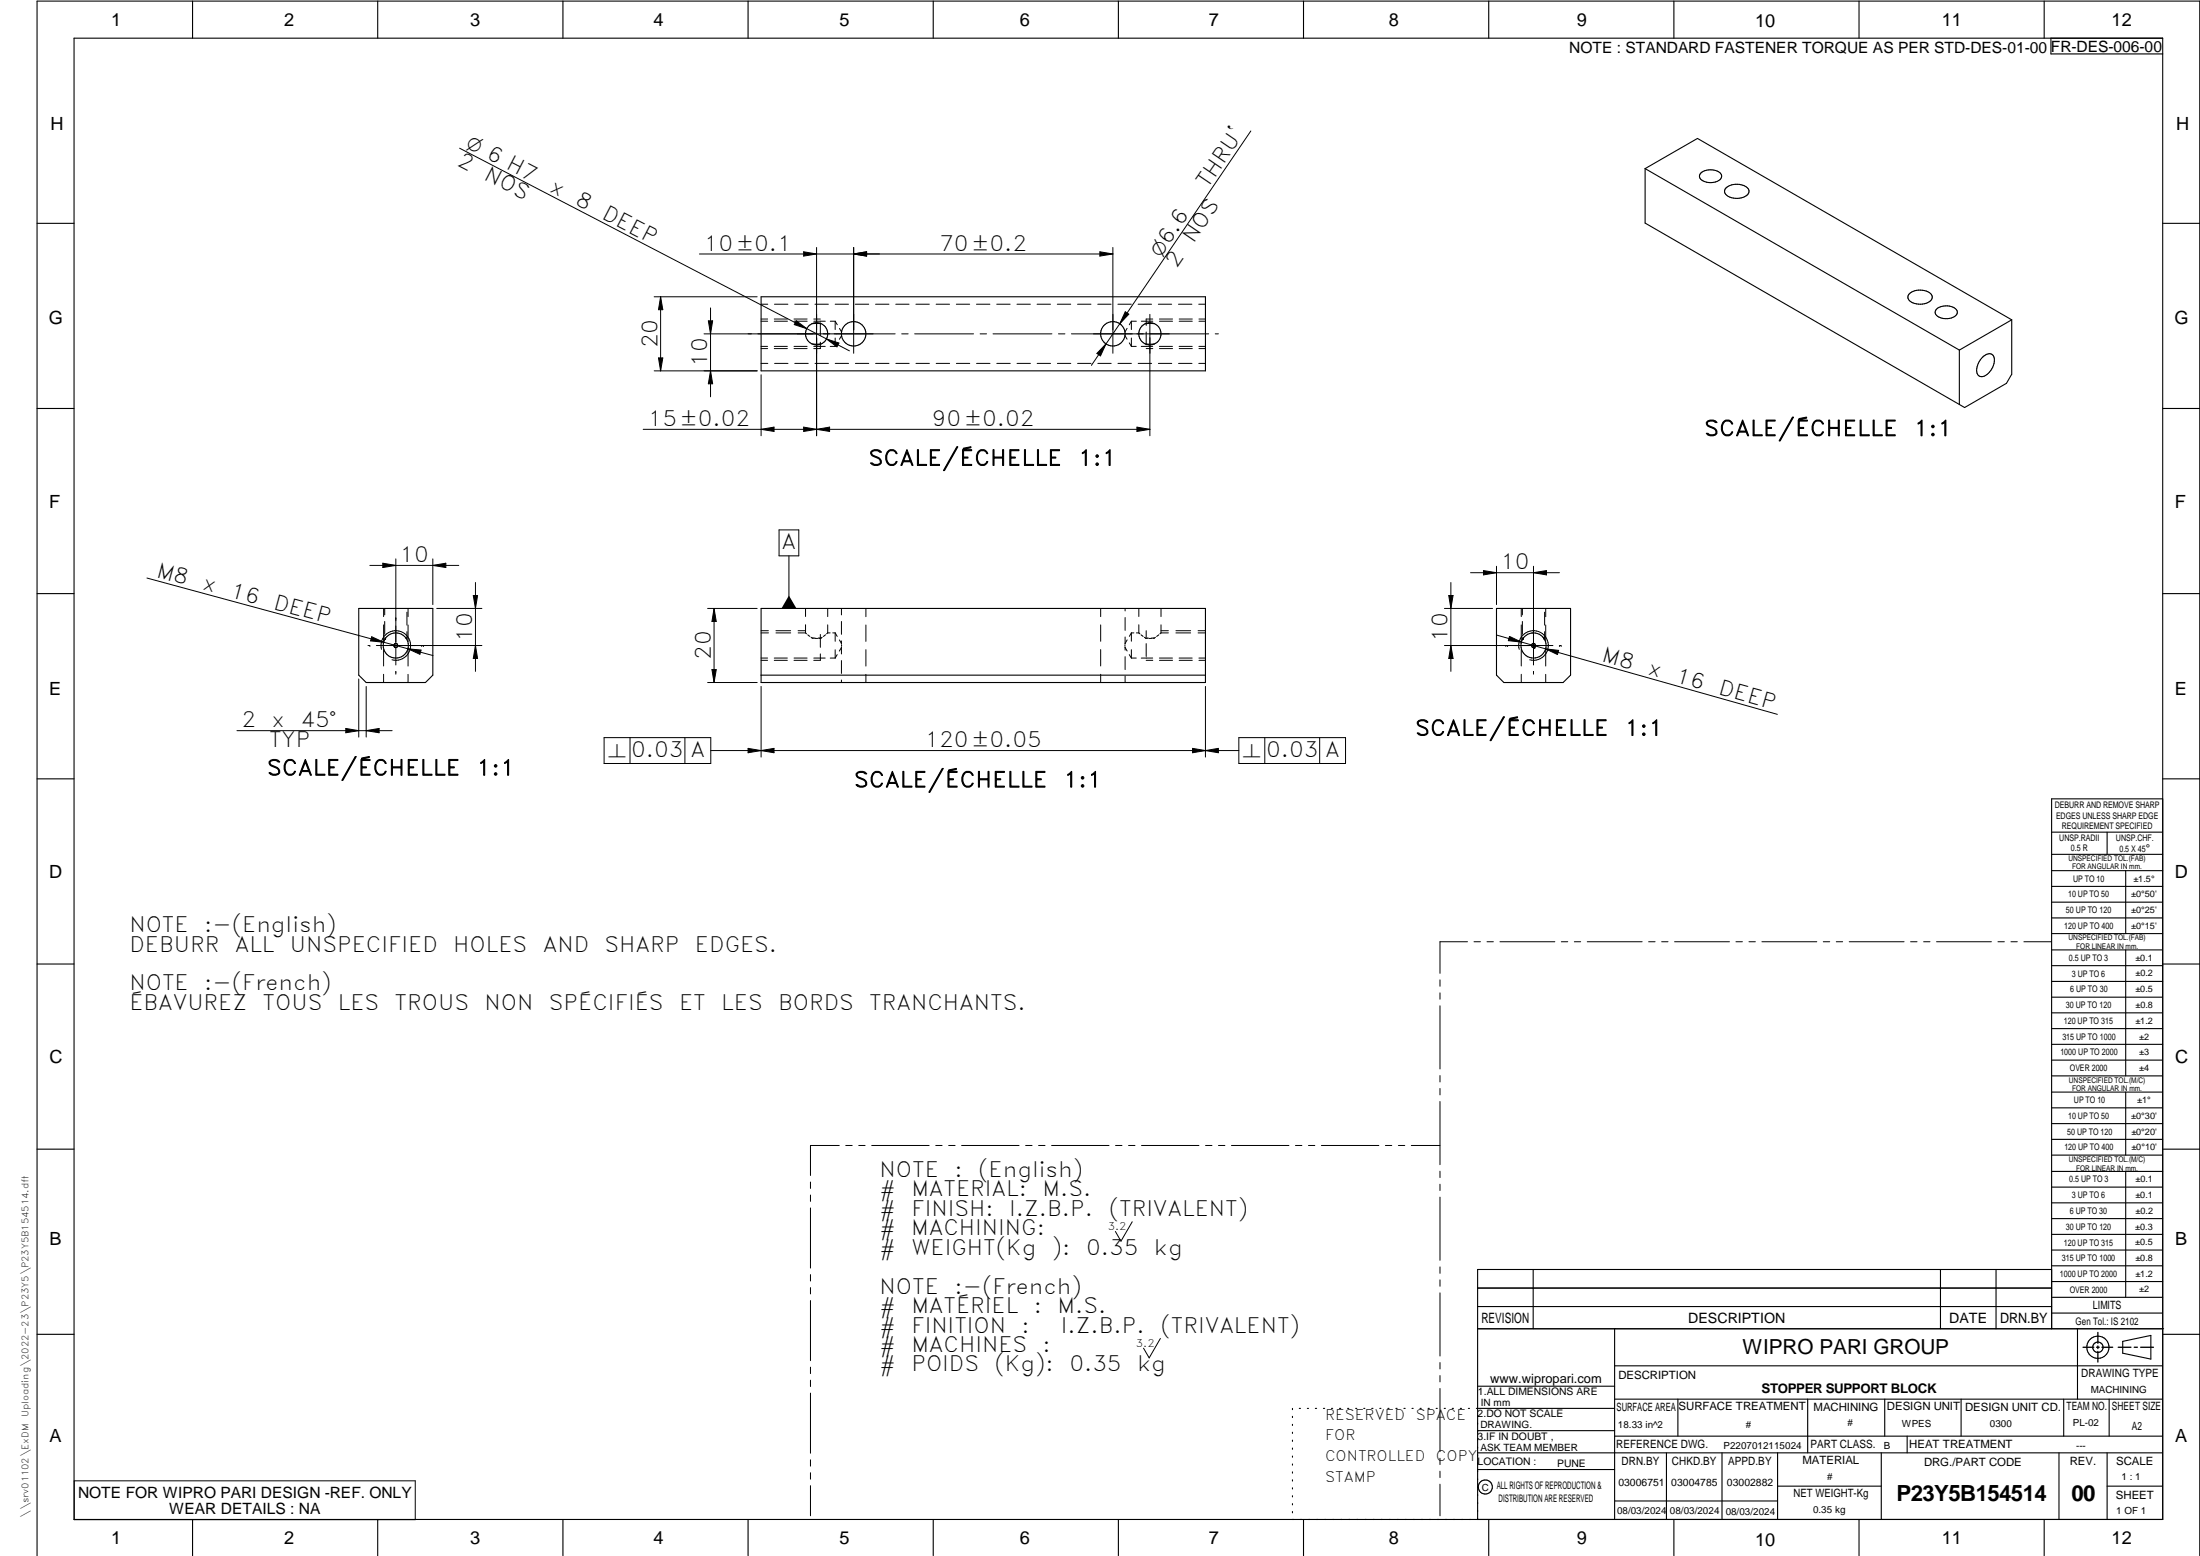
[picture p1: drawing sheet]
<svg xmlns="http://www.w3.org/2000/svg" width="594mm" height="420mm" viewBox="0 0 594 420" stroke-linecap="round" stroke-linejoin="round" font-family="sans-serif">
<g fill="none" stroke="#000" stroke-width=".3">
<path d="M20 10.3h564v400h-564zM52 .3v10M102 .3v10M152 .3v10M202 .3v10M252 .3v10M302 .3v10M352 .3v10M402 .3v10M452 .3v10M502 .3v10M552 .3v10"/>
<path d="M553.8 10.3v4.3h30.2M444.2 45.5l14.2-8.1 84.8 49M444.2 45.5l84.9 49M444.2 45.5v14.7l84.9 49M459.3 46.7a4.1 4.1 0 0 1 5.5 .4 1.63 1.63 0 0 1-1.5 2 3.7 3.7 0 0 1-4.3-1.2v-.6zM466.1 50.8a4.5 4.5 0 0 1 6.1 .4 1.75 1.75 0 0 1-1.6 2.1 4.1 4.1 0 0 1-4.9-1.3v-.6zM10 60.3h10M515.6 79.4a4.4 4.4 0 0 1 6.1 .4 1.75 1.75 0 0 1-1.6 2.1 4.1 4.1 0 0 1-4.9-1.4v-.6zM584 60.3h10M205.5 80.1h120v20h-120zM219.3 92.9h2.4M219.3 87.4h2.4"/>
<path d="M309.3 87.4h2.4M309.3 92.9h2.4M522.9 83.5a4 4 0 0 1 5.6 .4 1.65 1.65 0 0 1-1.6 2 3.7 3.7 0 0 1-4.3-1.3v-.6zM529.1 94.5v14.7M535.4 96.4a1.84 1.84 0 0 1 2.9-.3 4.5 4.5 0 0 1-3.2 5.6 1.74 1.74 0 0 1-1.2-2.6l.6-1.5zM543.2 86.4v14.6l-1.4 2.5-11.3 6.5-1.4-.8M543.2 86.4l-14.1 8.1M10 110.3h10M584 110.3h10M10 160.3h10M96.9 164.3h20v18l-2 2h-16l-2-2zM205.5 164.3h120v20h-120z"/>
<path d="M404.1 164.3h20v18l-2 2h-16l-2-2zM584 160.3h10M205.5 182.3h120M10 210.3h10M584 215.7h-30v143.1M584 210.3h10M554 230.7h30M554 224.7h30M554 235.1h30M554 239.4h30M569 224.7v6M574 235.1v17"/>
<path d="M554 243.6h30M554 247.9h30M554 252.1h30M554 256.5h30M574 256.5v34M10 260.3h10M554 260.8h30M554 265h30M554 269.3h30M554 273.5h30M554 277.7h30M584 260.3h10"/>
<path d="M554 282h30M554 286.3h30M554 290.5h30M554 294.9h30M554 299.1h30M574 294.9v17M10 310.3h10M554 303.4h30M554 307.7h30M554 311.9h30M554 316.3h30M574 316.3v34"/>
<path d="M584 310.3h10M554 320.5h30M554 324.8h30M554 329.1h30M554 333.3h30M554 337.5h30M399 358.8h185.3M399 352.8h155M399 347.8h155M414 342.8v16M436 358.8v51.5M524 342.8v16"/>
<path d="M539 342.8v16M554 342.8h-155v67.5M554 341.8h30M554 346.1h30M554 350.3h30M554 354.6h30M561 358.8v19M10 360.3h10M399 374.3h37M436 368.8h148M436 377.8h148M453.1 377.8v10"/>
<path d="M488.1 377.8v14.5M508.9 377.8v10M529.6 377.8v10M557.3 377.8v10M569.5 377.8v10M573.2 362.2l7.6-1.6v6.4l-7.6-1.6zM584 360.3h10M349 380.3v.3M349 382.4v.4M349 384.6v.3M349 386.7v.4M349 388.9v.3"/>
<path d="M349 391v.4M349 393.2v.3M349 395.3v.3M349 397.4v.4M349 399.6v.3M350.9 380.3h.3M353 380.3h.3M355.2 380.3h.3M357.4 380.3h.3M359.6 380.3h.3M361.7 380.3h.3M363.9 380.3h.3"/>
<path d="M366.1 380.3h.3M368.3 380.3h.3M370.4 380.3h.3M372.6 380.3h.3M374.8 380.3h.3M376.9 380.3h.4M379.1 380.3h.3M381.3 380.3h.3M383.4 380.3h.4M385.6 380.3h.4M387.8 380.3h.3M390 380.3h.3"/>
<path d="M392.1 380.3h.4M394.3 380.3h.4M396.5 380.3h.3M399 396.8h37M399 392.3h185M399 386.3h37M436 387.8h148M436 380.3h-37.3M450 392.3v18M465 392.3v18M480 392.3v18M508 392.3v18"/>
<path d="M515 387.8v4.5M556 392.3v18M569 392.3v18M52 410.3v9.8M102 410.3v9.8M152 410.3v9.8M202 410.3v9.8M252 410.3v9.8M302 410.3v9.8M349 401.7v.4M349 403.9v.3M349 406v.4"/>
<path d="M349 408.2v.3M352 410.3v9.8M402 410.3v9.8M436 405.3h44M452 410.3v9.8M480 401.3h28M502 410.3v9.8M552 410.3v9.8M569 401.3h15M10 420.1v-419.8h584v419.8"/>
<circle cx="220.5" cy="90.1" r="3"/>
<circle cx="230.5" cy="90.1" r="3.3"/>
<circle cx="300.5" cy="90.1" r="3.3"/>
<circle cx="310.5" cy="90.1" r="3"/>
<circle cx="106.8" cy="174.3" r=".54"/>
<circle cx="106.9" cy="174.3" r="3.4"/>
<circle cx="414.1" cy="174.3" r=".53"/>
<circle cx="414.1" cy="174.3" r="3.4"/>
<circle cx="566.5" cy="363.8" r="1.4"/>
<circle cx="566.5" cy="363.8" r="3"/>
<circle cx="401.1" cy="401.5" r="1.91"/>
</g>
<g fill="none" stroke="#000" stroke-width=".27">
<path d="M337.8 35.4l-43.1 63.3M124.1 40l105.3 54.7M188.9 68.6h111.6M217 68l3.5 .6-3.5 .6zM220.5 66.8v50.9M230.5 66.8v28.6M230.5 68.6l3.5-.6v1.2zM297 68l3.5 .6-3.5 .6zM300.5 66.8v28.6M176.7 80.1h27.8M177.8 96.6h1.2l-.6 3.5zM178.4 80.1l.6 3.5h-1.2z"/>
<path d="M178.4 80.1v20M190.1 90.1h51.6M191.3 86.6h1.1l-.5 3.5zM191.9 83.1v24M205.5 86.1h1.8M205.5 94.1h1.8M205.5 86.7h1.8M205.5 93.5h1.8M205.5 98.1h1.8M205.5 82.1h1.8M209.1 86.1h3.5M209.1 94.1h3.5"/>
<path d="M209.1 93.5h3.5M209.1 86.7h3.5M209.1 82.1h3.7M209.2 98.1h3.6M214.4 86.1h3.5M214.4 94.1h3.5M214.4 93.5h3.5M214.4 86.7h3.6M214.6 82.1h3.6M214.6 98.1h3.6M215 86.6l2.9 2.2-3.4-1.1zM219.7 86.1h1.8"/>
<path d="M219.7 93.5h3.1M219.8 86.7h3.1M220.1 82.1h3.6M220.1 98.1h3.6M221.5 87.2v3.4M221.5 92.4v1.7h-1.8M223.2 91.5l3.3 1.1-.5 1.1zM224.2 93.5h1.3M224.2 86.7h1.3M225.5 86.7v2.3M225.5 91.3v2.2M225.5 86.7l.6 1"/>
<path d="M225.5 82.1h3.6M225.5 98.1h3.6M226.1 92.6l-.6 .9M226.7 88.7l.6 .9M227.3 90.6l-.6 1M231 82.1h3.6M231 98.1h3.6M236.4 82.1h3.6M236.4 98.1h3.7M241.9 82.1h3.6M241.9 98.1h3.6M243.5 90.1h1.7"/>
<path d="M247 90.1h15.9M247.3 82.1h3.6M247.3 98.1h3.7M252.8 82.1h3.6M252.8 98.1h3.6M258.2 82.1h3.6M258.3 98.1h3.6M263.7 82.1h3.6M263.7 98.1h3.6M264.7 90.1h1.7M268.2 90.1h15.8M269.1 82.1h3.7"/>
<path d="M269.2 98.1h3.6M274.6 82.1h3.6M274.6 98.1h3.7M280 82.1h3.7M280.1 98.1h3.6M285.5 82.1h3.6M285.5 98.1h3.7M285.8 90.1h1.8M289.3 90.1h37.1M291 82.1h3.6M291 98.1h3.6M296.4 82.1h3.6"/>
<path d="M296.5 98.1h3.6M298.7 92.9l-1.5 3.2-1-.7zM301.9 82.1h3.6M301.9 98.1h3.6M303.8 90.6l.5 1M303.9 84.2l.9 .6-2.4 2.6zM304.3 88.7l-.5 .9M304.9 92.6l.6 .9M305.5 86.7h1.3M305.5 86.7v2.3M305.5 91.3v2.2M305.5 93.5h1.3"/>
<path d="M305.5 86.7l-.6 1M307.3 82.1h3.7M307.4 98.1h3.6M308.2 93.5h3.1M308.2 86.7h3.1M309.5 94.1h1.8M309.5 89.6v3.5M310.5 84.9v32.8M311.3 86.1h-1.8v1.8M312.8 82.1h3.6M312.8 98.1h3.6M313.1 93.5h3.5"/>
<path d="M313.1 86.1h3.5M313.1 94.1h3.5M313.1 86.7h3.5M318.2 82.1h3.7M318.3 98.1h3.6M318.4 93.5h3.5M318.4 86.1h3.6M318.4 94.1h3.6M318.4 86.7h3.6M323.7 82.1h1.8M323.7 98.1h1.8M323.7 93.5h1.8"/>
<path d="M323.8 86.1h1.7M323.8 94.1h1.7M323.8 86.7h1.7M328.2 90.1h.8M173.7 115.9h136.8M176.7 100.1h27.8M191.9 100.1l.5 3.5h-1.1zM205.5 101.2v16.5M205.5 115.9l3.5-.6v1.2zM217 115.3l3.5 .6-3.5 .6zM220.5 115.9l3.5-.6v1.2zM307 115.3l3.5 .6-3.5 .6z"/>
<path d="M39.7 156.1l77.2 20.9M99.9 152.7h24M103.4 152.1l3.5 .6-3.5 .5zM106.9 150.9v28.7M116.9 152.7l3.5-.6v1.1zM116.9 150.9v12.4M128.4 157.3v24M210.4 143.1h5.3v7h-5.3zM213 150.1v14.2M391.8 157.3v24M397.1 154.6h24M400.6 154.1l3.5 .5-3.5 .6z"/>
<path d="M404.1 152.9v10.4M414.1 154.6l3.5-.5v1.1zM414.1 152.9v26.7M99.4 174.3h.4M99.9 174.3h.1M100.4 171.9l3.2 1.5-3.5-.3zM101.6 174.3h28.5M103 175.3a4 4 0 0 1 3.5-5 4 4 0 0 1 4.4 4.3 4 4 0 0 1-5.1 3.6M103.6 164.3v2.2M103.6 168.7v4.5M103.6 175.4v4.4M103.9 164.3v1.7"/>
<path d="M103.9 167.8v3.5M104 172.3h-.1M104 172.4h.1M104.1 172.3h.1M106.9 167.3h.1M106.9 166.8h.1M109.7 172.3h.1M109.7 172.4h.1M109.8 172.3h.1M109.9 172.3h-.1M109.9 165.3v3.5M109.9 170.6v1.7"/>
<path d="M110.2 175.2l3.5 .3-.3 1.2zM110.2 164.3v2.2M110.2 168.8v4.4M110.2 175.4v4.5M113.9 174.3h.1M114.4 174.3h.1M117.9 164.3h12.2M127.8 160.8h1.2l-.6 3.5zM128.4 174.3l.6 3.5h-1.2zM191.1 164.3h13.4M192.8 164.3v20M192.8 164.3l.6 3.5h-1.1z"/>
<path d="M205.5 170.3h2M205.5 178.3h1.8M205.5 177.7h1.8M205.5 170.9h2M209.1 178.3h3.5M209.1 177.7h3.5M209.5 170.3h4M209.5 170.9h4M214.4 178.3h3.5M214.4 177.7h3.5M215.5 170.3h2M215.5 170.9h2"/>
<path d="M217.5 164.3v2.2M217.5 168.7v2.2M217.5 170.9l.3 .3M218.1 171.4l.6 .5M219 172.1l.3 .2M219.3 172.3h.8M219.3 172.3h.4M219.7 177.7h3.1M220 172.4h.8M221.5 176.6v1.7h-1.8M221.5 171.3v3.5M221.6 172.3l-.4 .1"/>
<path d="M222 172.1l-.3 .2h-.8M222.9 171.4l-.6 .5M223.5 170.9h.7M223.5 164.3v2.2M223.5 168.7v2.2M223.5 170.9l-.3 .3M224.2 177.7h1.3M224.9 170.9h.6M225.5 170.9l.6 1M225.5 170.9v2.3M225.5 175.5v2.2M226.1 176.8l-.6 .9"/>
<path d="M226.7 172.8l.5 .9M227.2 164.3v1.7M227.2 167.8v3.5M227.2 173.1v.8M227.2 178.4v3.4M227.2 174.9l-.6 .9M227.2 174.7v1.9M227.2 174.1v.4M233.8 164.3v2.2M233.8 168.8v4.4M233.8 175.4v4.5M297.2 164.3v2.2"/>
<path d="M297.2 168.7v4.5M297.2 175.4v4.4M303.8 174.1v.4M303.8 174.7v.2M303.8 174.9l.6 .9M303.8 164.3v.7M303.8 166.8v3.4M303.8 172v1.7M303.8 174.9v.7M303.8 177.3v3.5M303.8 173.7v.2M304.4 172.8l-.6 .9"/>
<path d="M304.9 176.8l.6 .9M305.5 170.9h.7M305.5 177.7h1.3M305.5 170.9l-.5 .9M305.5 170.9v2.2M305.5 175.4v2.3M306.9 170.9h.6M307.5 164.3v2.2M307.5 168.7v2.2M307.5 170.9l.3 .3M308.1 171.4l.6 .5M308.2 177.7h3.1"/>
<path d="M309 172.1l.3 .2M309.3 172.3h.8M309.3 172.3h.1M309.5 172.3l.4 .1M309.5 178.3h1.8M309.5 170.3v1.7M309.5 173.8v3.5M310.9 172.3h.8M311 172.4h-.7M311.7 172.3h-.3M312 172.1l-.3 .2M312.9 171.4l-.6 .5"/>
<path d="M313.1 177.7h3.5M313.1 178.3h3.5M313.5 170.9h2M313.5 170.3h2M313.5 164.3v2.2M313.5 168.7v2.2M313.5 170.9l-.3 .3M317.5 170.9h4M317.5 170.3h4M318.4 177.7h3.5M318.4 178.3h3.6M323.5 170.9h2"/>
<path d="M323.5 170.3h2M323.7 177.7h1.8M323.8 178.3h1.7M390.1 164.3h12.9M390.1 174.3h29.2M391.2 160.8h1.2l-.6 3.5zM391.8 174.3l.6 3.5h-1.2zM404.1 171.5l13.3 3.7M406.6 174.3h.1M407.1 174.3h.1M407.6 171.9l3.2 1.5-3.5-.4zM410.2 175.3a4 4 0 0 1 3.6-5 4 4 0 0 1 4.3 4.4 4 4 0 0 1-5 3.5"/>
<path d="M410.8 164.3v2.2M410.8 168.7v4.5M410.8 175.4v4.4M411.1 164.3v1.7M411.1 167.8v3.5M411.2 172.3h-.1M411.2 172.4h.1M411.3 172.4h.1M411.3 172.3h.1M411.4 172.3h.1M413.9 170.9h-.1M414.1 170.9h.1"/>
<path d="M414.1 167.3h.1M414.1 166.8h.1M414.4 174.8h.1M414.5 174.7h.1M416.6 172l.1 .1M416.8 172.2v.1M416.8 172.3h.1M416.9 172.4h.1M417 172.3h.1M417.1 165.3v3.5M417.1 170.6v1.7M417.1 172.3h-.1"/>
<path d="M417.4 175.2l3.5 .4-.3 1.1zM417.4 175.2l62.5 17.7M417.4 164.3v2.2M417.4 168.8v4.4M417.4 175.4v4.5M421.1 174.3h.1M421.2 174.3h.3M421.6 174.3h.1M64 197.3h41.9M93.4 196.7l3.5 .6-3.5 .6zM96.9 183.3v15.7M98.9 197.3l3.5-.6v1.2z"/>
<path d="M98.9 185.4v13.6M103.6 182.1v2.2M106.9 181.3h.1M106.9 181.8h.1M106.9 181.4v.3M110.2 182.1v2.2M163.1 199.2h28.8v7h-28.8zM170.1 199.2v7M184.9 199.2v7M191.1 184.3h13.4M192.3 180.8h1.1l-.6 3.5zM205.5 185.4v19"/>
<path d="M227.2 183.6v.7M233.8 182.1v2.2M297.2 182.1v2.2M303.8 182.6v1.7M325.5 185.4v19M334.5 199.2h28.8v7h-28.8zM341.5 199.2v7M356.4 199.2v7M410.8 182.1v2.2M414.1 181.3h.1M414.1 181.8h.1M414.1 181.4v.3"/>
<path d="M417.4 182.1v2.2M191.9 202.7h142.6M202 202.1l7 1.2v-1.2l-7 1.2zM322 202.1v1.2l7-1.2v1.2zM396.3 254.3h-7.5v8.5M398 254.3h1.8M401.5 254.3h1.8M405 254.3h14.9M421.6 254.3h1.7M425.1 254.3h1.7M428.6 254.3h14.8M445.2 254.3h1.7"/>
<path d="M448.7 254.3h1.7M452.2 254.3h14.8M468.8 254.3h1.7M472.3 254.3h1.7M475.8 254.3h14.8M492.4 254.3h1.7M495.9 254.3h1.7M499.4 254.3h14.8M515.9 254.3h1.8M519.4 254.3h1.8M522.9 254.3h14.9M539.5 254.3h1.7"/>
<path d="M543 254.3h1.7M546.5 254.3h7.4M388.8 264.6v1.7M388.8 268.1v1.7M388.8 271.6v17M388.8 290.4v1.8M388.8 293.9v1.8M388.8 297.4v17.1M218.9 319.2v1.7M226.6 309.3h-7.7v8.1M228.4 309.3h1.7M231.9 309.3h1.7"/>
<path d="M235.4 309.3h15.5M252.7 309.3h1.7M256.2 309.3h1.7M259.7 309.3h15.5M277 309.3h1.7M280.5 309.3h1.7M284 309.3h15.5M301.2 309.3h1.8M304.8 309.3h1.7M308.2 309.3h15.6M325.5 309.3h1.8M329 309.3h1.8"/>
<path d="M332.5 309.3h15.6M349.8 309.3h1.8M353.3 309.3h1.7M356.8 309.3h15.5M374.1 309.3h1.7M377.6 309.3h1.7M381.1 309.3h7.7M388.8 316.3v1.7M388.8 319.8v1.7M218.9 322.7v1.7M218.9 326.2v16.2M305.7 329.9l-3 5.3-1.5-2.7"/>
<path d="M388.8 323.3v17M218.9 344.2v1.7M218.9 347.7v1.7M218.9 351.2v16.2M388.8 342.1v1.7M388.8 345.6v1.7M388.8 349.1v17.1M218.9 369.2v1.7M218.9 372.7v1.7M218.9 376.2v16.2M313.3 361.4l-3 5.3-1.5-2.7M388.8 367.9v1.8"/>
<path d="M388.8 371.4v1.7M388.8 374.9v17.1M20 399.9h92.1v10.5h-92.1zM218.9 394.2v1.7M218.9 397.7v1.7M388.8 393.8v1.7M388.8 397.3v1.7M218.9 401.2v8.1M388.8 400.8v8.5"/>
</g>
<path d="M566.5 359.8v2.9M562.5 363.8h2.9M566.1 363.8h.8M566.5 363.5v.7M566.5 364.9v2.9M567.6 363.8h2.9M572 363.8h3.4M576.3 363.8h.9M578.1 363.8h3.4" fill="none" stroke="#000" stroke-width=".36"/>
<g fill="#000">
<path d="M217 68l3.5 .6-3.5 .6zM230.5 68.6l3.5-.6v1.2zM297 68l3.5 .6-3.5 .6zM178.4 80.1l.6 3.5h-1.2zM177.8 96.6h1.2l-.6 3.5zM191.3 86.6h1.1l-.5 3.5zM215 86.6l2.9 2.2-3.4-1.1zM223.2 91.5l3.3 1.1-.5 1.1zM298.7 92.9l-1.5 3.2-1-.7zM303.9 84.2l.9 .6-2.4 2.6zM191.9 100.1l.5 3.5h-1.1zM205.5 115.9l3.5-.6v1.2z"/>
<path d="M217 115.3l3.5 .6-3.5 .6zM220.5 115.9l3.5-.6v1.2zM307 115.3l3.5 .6-3.5 .6zM103.4 152.1l3.5 .6-3.5 .5zM116.9 152.7l3.5-.6v1.1zM400.6 154.1l3.5 .5-3.5 .6zM414.1 154.6l3.5-.5v1.1zM100.4 171.9l3.2 1.5-3.5-.3zM110.2 175.2l3.5 .3-.3 1.2zM127.8 160.8h1.2l-.6 3.5zM128.4 174.3l.6 3.5h-1.2zM192.8 164.3l.6 3.5h-1.1z"/>
<path d="M213 160.8l2.1 3.5h-4.1zM391.2 160.8h1.2l-.6 3.5zM391.8 174.3l.6 3.5h-1.2zM407.6 171.9l3.2 1.5-3.5-.4zM417.4 175.2l3.5 .4-.3 1.1zM93.4 196.7l3.5 .6-3.5 .6zM98.9 197.3l3.5-.6v1.2zM192.3 180.8h1.1l-.6 3.5zM202 202.1l3.5 .6-3.5 .6zM205.5 202.7l3.5-.6v1.2zM322 202.1l3.5 .6-3.5 .6zM325.5 202.7l3.5-.6v1.2z"/>
</g>
<g font-size="6">
<text x="512.1" y="405.2">P23Y5B154514</text>
<text x="559.4" y="405.2">00</text>
</g>
<g font-size="5.7">
<text x="123.2" y="44.5" transform="rotate(27 123.2 44.5)">2</text>
<text x="130.4" y="48.2" transform="rotate(27 130.4 48.2)">NOS</text>
<text x="148.1" y="51.5" transform="rotate(27 148.1 51.5)">x</text>
<text x="326" y="51.1" transform="rotate(-56 326 51.1)">THRU`</text>
<text x="155" y="55.1" transform="rotate(27 155 55.1)">8</text>
<text x="162.3" y="58.8" transform="rotate(27 162.3 58.8)">DEEP</text>
<text x="322.3" y="66" transform="rotate(-56 322.3 66)">NOS</text>
<text x="190.1" y="67.7">10±0.1</text>
<text x="253.7" y="67.7">70±0.2</text>
<text x="317.7" y="72.7" transform="rotate(-56 317.7 72.7)">2</text>
<text x="177.5" y="94.1" transform="rotate(-90 177.5 94.1)">20</text>
<text x="191" y="99.1" transform="rotate(-90 191 99.1)">10</text>
<text x="174.9" y="115">15±0.02</text>
<text x="251.7" y="115">90±0.02</text>
<text x="460.2" y="117.7">SCALE/ÉCHELLE</text>
<text x="516.8" y="117.7">1:1</text>
<text x="234.5" y="125.7">SCALE/ÉCHELLE</text>
<text x="291.1" y="125.7">1:1</text>
<text x="211.1" y="148.3">A</text>
<text x="41.9" y="155.8" transform="rotate(15 41.9 155.8)">M8</text>
<text x="107.9" y="151.8">10</text>
<text x="405.1" y="153.8">10</text>
<text x="54.4" y="159.1" transform="rotate(15 54.4 159.1)">x</text>
<text x="61.9" y="161.2" transform="rotate(15 61.9 161.2)">16</text>
<text x="73.6" y="164.3" transform="rotate(15 73.6 164.3)">DEEP</text>
<text x="127.5" y="173.2" transform="rotate(-90 127.5 173.2)">10</text>
<text x="390.9" y="173.2" transform="rotate(-90 390.9 173.2)">10</text>
<text x="192" y="178.2" transform="rotate(-90 192 178.2)">20</text>
<text x="432.3" y="178.5" transform="rotate(16 432.3 178.5)">M8</text>
<text x="444.7" y="182" transform="rotate(16 444.7 182)">x</text>
<text x="452.2" y="184.1" transform="rotate(16 452.2 184.1)">16</text>
<text x="463.8" y="187.4" transform="rotate(16 463.8 187.4)">DEEP</text>
<text x="65.2" y="196.4">2</text>
<text x="73.3" y="196.4">x</text>
<text x="81.1" y="196.4">45°</text>
<text x="72.7" y="201.7">TYP</text>
<text x="249.7" y="201.8">120±0.05</text>
<text x="382.1" y="198.6">SCALE/ÉCHELLE</text>
<text x="438.7" y="198.6">1:1</text>
<text x="72.1" y="209.3">SCALE/ÉCHELLE</text>
<text x="128.6" y="209.3">1:1</text>
<text x="170.5" y="204.4">0.03 A</text>
<text x="341.9" y="204.4">0.03 A</text>
<text x="230.6" y="212.6">SCALE/ÉCHELLE</text>
<text x="287.2" y="212.6">1:1</text>
<text x="34.9" y="251.7">NOTE</text>
<text x="55.1" y="251.7">:-(English)</text>
<text x="34.9" y="256.9">DEBURR</text>
<text x="63.4" y="256.9">ALL</text>
<text x="78.3" y="256.9">UNSPECIFIED</text>
<text x="122.4" y="256.9">HOLES</text>
<text x="146.6" y="256.9">AND</text>
<text x="163.3" y="256.9">SHARP</text>
<text x="187.7" y="256.9">EDGES.</text>
<text x="34.9" y="267.4">NOTE</text>
<text x="55.2" y="267.4">:-(French)</text>
<text x="34.9" y="272.7">ÉBAVUREZ</text>
<text x="70.9" y="272.7">TOUS</text>
<text x="91.2" y="272.7">LES</text>
<text x="106.6" y="272.7">TROUS</text>
<text x="130.9" y="272.7">NON</text>
<text x="148.2" y="272.7">SPÉCIFIÉS</text>
<text x="183.4" y="272.7">ET</text>
<text x="194.8" y="272.7">LES</text>
<text x="210.1" y="272.7">BORDS</text>
<text x="234.7" y="272.7">TRANCHANTS.</text>
<text x="237.5" y="317.8">NOTE</text>
<text x="257.7" y="317.8">:</text>
<text x="264.2" y="317.8">(English)</text>
<text x="237.5" y="323.1">#</text>
<text x="246.1" y="323.1">MATERIAL:</text>
<text x="281.5" y="323.1">M.S.</text>
<text x="237.5" y="328.3">#</text>
<text x="246.1" y="328.3">FINISH:</text>
<text x="272.5" y="328.3">I.Z.B.P.</text>
<text x="299.4" y="328.3">(TRIVALENT)</text>
<text x="237.5" y="333.6">#</text>
<text x="246.1" y="333.6">MACHINING:</text>
<text x="237.5" y="338.8">#</text>
<text x="246.1" y="338.8">WEIGHT(Kg</text>
<text x="284" y="338.8">):</text>
<text x="293.3" y="338.8">0.35</text>
<text x="311.6" y="338.8">kg</text>
<text x="237.5" y="349.3">NOTE</text>
<text x="257.7" y="349.3">:-(French)</text>
<text x="237.5" y="354.6">#</text>
<text x="237.5" y="359.8">#</text>
<text x="246.1" y="354.6">MATÉRIEL</text>
<text x="246.1" y="359.8">FINITION</text>
<text x="275.9" y="359.8">:</text>
<text x="279.2" y="354.6">:</text>
<text x="285.6" y="354.6">M.S.</text>
<text x="286.5" y="359.8">I.Z.B.P.</text>
<text x="313.4" y="359.8">(TRIVALENT)</text>
<text x="237.5" y="365.1">#</text>
<text x="246.1" y="365.1">MACHINES</text>
<text x="281.6" y="365.1">:</text>
<text x="237.5" y="370.3">#</text>
<text x="246.1" y="370.3">POIDS</text>
<text x="268.6" y="370.3">(Kg):</text>
<text x="288.8" y="370.3">0.35</text>
<text x="307.1" y="370.3">kg</text>
</g>
<text font-size="5.6" x="470.5" y="365.5">WIPRO PARI GROUP</text>
<g font-size="5.4">
<text x="125.6" y="39.8" transform="rotate(27 125.6 39.8)">O 6 H7</text>
<text x="313.3" y="69.7" transform="rotate(-56 313.3 69.7)">O6.6</text>
<text x="164.2" y="204.4">n</text>
<text x="335.6" y="204.4">n</text>
</g>
<g font-size="4.9">
<text x="30" y="7">1</text>
<text x="76.7" y="7">2</text>
<text x="127" y="7">3</text>
<text x="176.5" y="7">4</text>
<text x="226.7" y="7">5</text>
<text x="275.4" y="7">6</text>
<text x="326.4" y="7">7</text>
<text x="375" y="7">8</text>
<text x="425.8" y="7">9</text>
<text x="473.9" y="7.4">10</text>
<text x="524.3" y="7">11</text>
<text x="570.2" y="7">12</text>
<text x="13.6" y="35.2">H</text>
<text x="587.6" y="35.2">H</text>
<text x="13.2" y="87.5">G</text>
<text x="587.2" y="87.5">G</text>
<text x="13.3" y="137.1">F</text>
<text x="587.3" y="137.1">F</text>
<text x="13.3" y="187.6">E</text>
<text x="587.3" y="187.6">E</text>
<text x="13.3" y="237">D</text>
<text x="587.3" y="237">D</text>
<text x="13.4" y="287.1">C</text>
<text x="587.4" y="287.1">C</text>
<text x="13.4" y="336.3">B</text>
<text x="587.4" y="336.3">B</text>
<text x="13.4" y="389.3">A</text>
<text x="587.4" y="389.3">A</text>
<text x="30" y="417">1</text>
<text x="76.7" y="417">2</text>
<text x="127" y="417">3</text>
<text x="176.5" y="417">4</text>
<text x="226.7" y="417">5</text>
<text x="275.4" y="417">6</text>
<text x="326.4" y="417">7</text>
<text x="375" y="417">8</text>
<text x="425.8" y="417">9</text>
<text x="473.9" y="417.4">10</text>
<text x="524.3" y="417">11</text>
<text x="570.2" y="417">12</text>
</g>
<g font-size="4.2">
<text x="423.7" y="14.3">NOTE : STANDARD FASTENER TORQUE AS PER STD-DES-01-00</text>
<text x="553.8" y="14">FR-DES-006-00</text>
<text x="21.1" y="404.4">NOTE FOR WIPRO PARI DESIGN -REF. ONLY</text>
<text x="45.7" y="408.9">WEAR DETAILS : NA</text>
</g>
<g font-size="3.9">
<text x="357.8" y="383.4">RESERVED</text>
<text x="382.3" y="383.4">SPACE</text>
<text x="357.8" y="388.9">FOR</text>
<text x="357.8" y="394.5">CONTROLLED</text>
<text x="387.8" y="394.5">COPY</text>
<text x="357.8" y="400.1">STAMP</text>
</g>
<g font-size="3.8">
<text x="400.1" y="357.1">REVISION</text>
<text x="455.9" y="357.1">DESCRIPTION</text>
<text x="526.4" y="357.1">DATE</text>
<text x="540.1" y="357.1">DRN.BY</text>
</g>
<text font-size="3.6" x="475.7" y="376.2">STOPPER SUPPORT BLOCK</text>
<text font-size="3.5" x="402.4" y="373.3">www.wipropari.com</text>
<g font-size="3.1">
<text x="565.2" y="353.5">LIMITS</text>
<text x="562" y="371.7">DRAWING TYPE</text>
<text x="437" y="372.3">DESCRIPTION</text>
<text x="436.5" y="380.9">SURFACE AREA</text>
<text x="453.3" y="380.9">SURFACE TREATMENT</text>
<text x="489.7" y="380.9">MACHINING</text>
<text x="509.5" y="380.9">DESIGN UNIT</text>
<text x="530.6" y="380.9">DESIGN UNIT CD.</text>
<text x="558" y="380.7">TEAM NO.</text>
<text x="570.3" y="380.7">SHEET SIZE</text>
<text x="575.6" y="386.1">A2</text>
<text x="436.4" y="391.1">REFERENCE DWG.</text>
<text x="437.9" y="395.5">DRN.BY</text>
<text x="451.5" y="395.5">CHKD.BY</text>
<text x="466.6" y="395.5">APPD.BY</text>
<text x="486.7" y="395.4">MATERIAL</text>
<text x="488.9" y="391">PART CLASS.</text>
<text x="515.6" y="391">HEAT TREATMENT</text>
<text x="519.6" y="395.9">DRG./PART CODE</text>
<text x="558.9" y="395.6">REV.</text>
<text x="571.4" y="395.6">SCALE</text>
<text x="484.3" y="404.3">NET WEIGHT-Kg</text>
<text x="571.4" y="404.7">SHEET</text>
</g>
<text font-size="3" x="579.5" y="230.1">°</text>
<g font-size="2.8">
<text x="299.1" y="332.1">3.2</text>
<text x="560.5" y="357.7">Gen Tol.: IS 2102</text>
<text x="306.7" y="363.6">3.2</text>
<text x="399.1" y="376.7">1.ALL DIMENSIONS ARE</text>
<text x="399" y="382.7">2.DO NOT SCALE</text>
<text x="399" y="388.7">3.IF IN DOUBT ,</text>
<text x="399" y="395.5">LOCATION :</text>
<text x="420.5" y="396">PUNE</text>
<text x="437" y="401.3">03006751</text>
<text x="451.3" y="401.2">03004785</text>
<text x="466.3" y="401.3">03002882</text>
<text x="404.2" y="402">ALL RIGHTS OF REPRODUCTION &amp;</text>
<text x="404.7" y="405.4">DISTRIBUTION ARE RESERVED</text>
</g>
<g font-size="2.7">
<text x="564.6" y="376.2">MACHINING</text>
<text x="399.9" y="379.7">IN mm</text>
<text x="399.8" y="385.7">DRAWING.</text>
<text x="436.9" y="385.5">18.33 in^2</text>
<text x="471.4" y="385.6">#</text>
<text x="498.9" y="385.1">#</text>
<text x="513.6" y="385.3">WPES</text>
<text x="537.3" y="385.2">0300</text>
<text x="559.7" y="385.2">PL-02</text>
<text x="399.8" y="391.8">ASK TEAM MEMBER</text>
<text x="465.4" y="391.2">P2207012115024</text>
<text x="508.7" y="391.2">B</text>
<text x="560.7" y="391.2">---</text>
<text x="493.4" y="399.6">#</text>
<text x="572.9" y="399.8">1 : 1</text>
<text x="400.1" y="402.5">C</text>
<text x="436.7" y="408.7">08/03/2024</text>
<text x="450.9" y="408.8">08/03/2024</text>
<text x="466" y="409">08/03/2024</text>
<text x="489.6" y="408.5">0.35 kg</text>
<text x="571.5" y="408.7">1 OF 1</text>
</g>
<g font-size="2.5">
<text x="559.2" y="229.9">0.5 R</text>
<text x="572.3" y="230.1">0.5 X 45</text>
<text x="559.4" y="323.5">3 UP TO 6</text>
<text x="558.9" y="327.8">6 UP TO 30</text>
<text x="557.8" y="332">30 UP TO 120</text>
</g>
<g font-size="2.4">
<text x="554.9" y="218.3">DEBURR AND REMOVE SHARP</text>
<text x="555.2" y="221.1">EDGES UNLESS SHARP EDGE</text>
<text x="556.1" y="227.2">UNSP.RADII</text>
<text x="556.8" y="223.8">REQUIREMENT SPECIFIED</text>
<text x="571.4" y="227">UNSP.CHF.</text>
<text x="559.8" y="238">UP TO 10</text>
<text x="576.1" y="238.1">±1.5°</text>
<text x="558.5" y="242.3">10 UP TO 50</text>
<text x="575.5" y="242.3">±0°50'</text>
<text x="557.4" y="250.8">120 UP TO 400</text>
<text x="557.9" y="246.5">50 UP TO 120</text>
<text x="575.5" y="250.8">±0°15'</text>
<text x="575.5" y="246.6">±0°25'</text>
<text x="558.7" y="259.4">0.5 UP TO 3</text>
<text x="559.5" y="263.7">3 UP TO 6</text>
<text x="576.6" y="259.4">±0.1</text>
<text x="576.6" y="263.7">±0.2</text>
<text x="559" y="268">6 UP TO 30</text>
<text x="576.6" y="268">±0.5</text>
<text x="557.9" y="272.2">30 UP TO 120</text>
<text x="576.6" y="272.2">±0.8</text>
<text x="556.9" y="280.7">315 UP TO 1000</text>
<text x="557.3" y="276.5">120 UP TO 315</text>
<text x="576.6" y="276.5">±1.2</text>
<text x="577.7" y="280.7">±2</text>
<text x="556.4" y="284.9">1000 UP TO 2000</text>
<text x="577.6" y="285">±3</text>
<text x="558.9" y="289.2">OVER 2000</text>
<text x="577.7" y="289.3">±4</text>
<text x="560" y="297.9">UP TO 10</text>
<text x="577.1" y="297.9">±1°</text>
<text x="558.5" y="302.1">10 UP TO 50</text>
<text x="575.5" y="302.2">±0°30'</text>
<text x="557.5" y="310.6">120 UP TO 400</text>
<text x="558.2" y="306.4">50 UP TO 120</text>
<text x="575.5" y="310.6">±0°10'</text>
<text x="575.5" y="306.4">±0°20'</text>
<text x="558.8" y="319.2">0.5 UP TO 3</text>
<text x="576.6" y="323.5">±0.1</text>
<text x="576.6" y="319.3">±0.1</text>
<text x="576.7" y="327.8">±0.2</text>
<text x="576.6" y="332">±0.3</text>
<text x="556.8" y="340.6">315 UP TO 1000</text>
<text x="557.3" y="336.3">120 UP TO 315</text>
<text x="576.6" y="336.3">±0.5</text>
<text x="576.6" y="340.6">±0.8</text>
<text x="556.2" y="344.8">1000 UP TO 2000</text>
<text x="576.6" y="344.8">±1.2</text>
<text x="558.9" y="349">OVER 2000</text>
<text x="577.7" y="349">±2</text>
<text x="7.7" y="382.7" transform="rotate(-90 7.7 382.7)">Uploading\2022-23\P23Y5\P23Y5B154514.dft</text>
<text x="7.7" y="409.9" transform="rotate(-90 7.7 409.9)">\\srv01102\ExDM</text>
</g>
<g font-size="2.1">
<text x="558.6" y="232.4">UNSPECIFIED TOL.(FAB)</text>
<text x="559.5" y="234.8">FOR ANGULAR IN mm.</text>
<text x="558.6" y="254">UNSPECIFIED TOL.(FAB)</text>
<text x="560.7" y="256.3">FOR LINEAR IN mm.</text>
<text x="558.7" y="292.4">UNSPECIFIED TOL.(M/C)</text>
<text x="559.6" y="294.7">FOR ANGULAR IN mm.</text>
<text x="558.7" y="313.8">UNSPECIFIED TOL.(M/C)</text>
<text x="560.6" y="316.2">FOR LINEAR IN mm.</text>
</g>
</svg>
